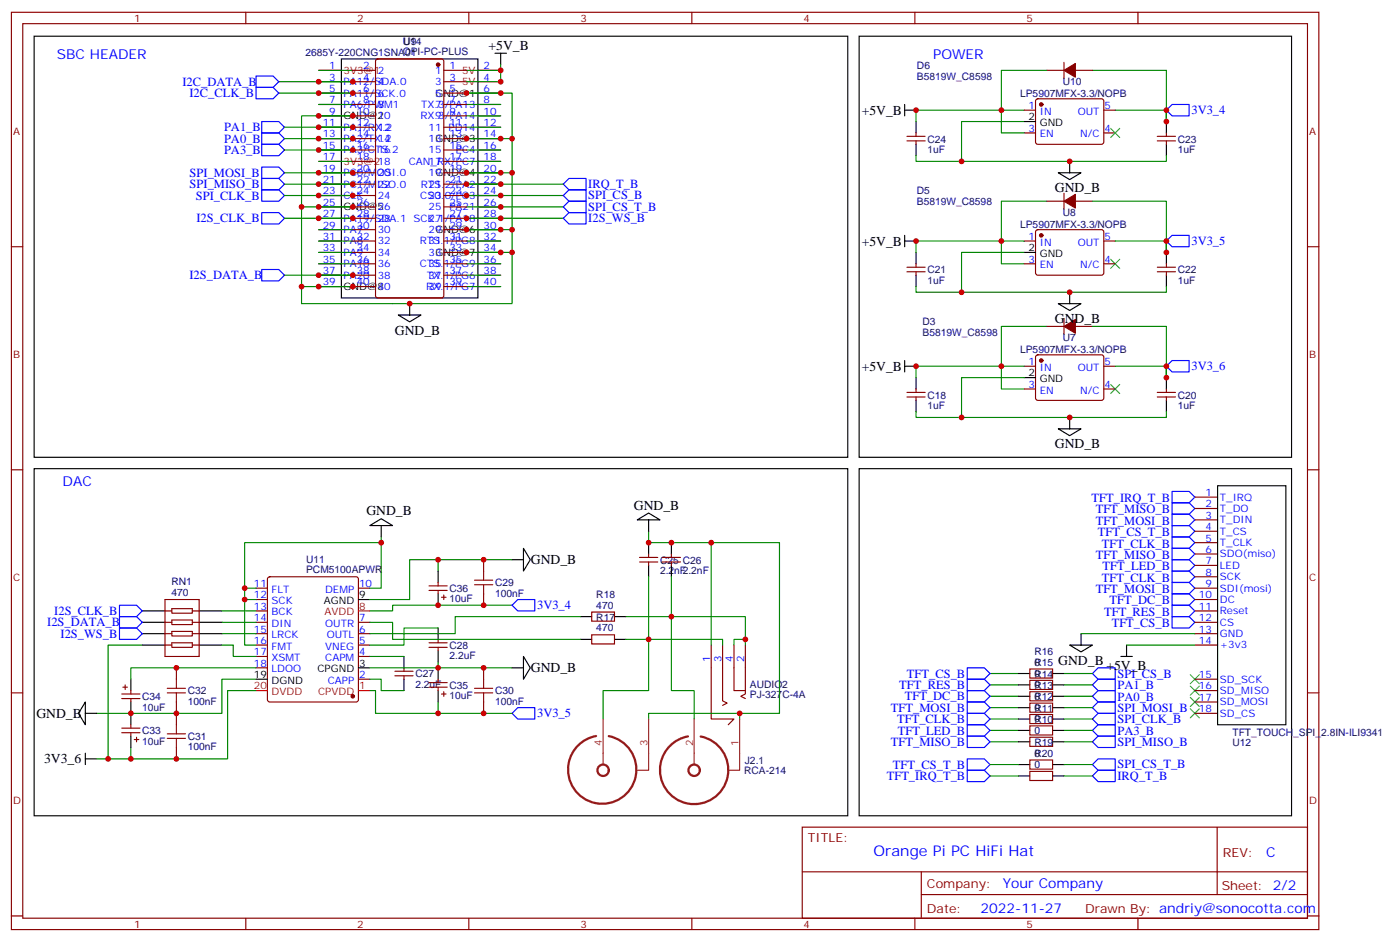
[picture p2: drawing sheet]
<svg xmlns="http://www.w3.org/2000/svg" width="434mm" height="292mm" viewBox="0 0 434 292" stroke-linecap="round" stroke-linejoin="round" font-family="sans-serif">
<g fill="none" stroke="#870000" stroke-width=".35">
<path d="M3.5 3.8h405.4v284.3h-405.4zM7.1 7.3h398.2v277.3h-398.2zM76.2 3.8v3.5M116.7 18.5l.4-.2h19.8l.6 .4 .1 73-.5 .6-20 .1-.6-.5-.1-72.9zM145.3 3.8v3.5M214.5 3.8v3.5M283.6 3.8v3.5M329.8 19.3v5M352.8 3.8v3.5M98.8 25.3h7M98.8 28.9h7M98.8 32.4h7"/>
<path d="M98.8 35.9h7M98.8 39.4h7M109.4 21.8h7M109.4 25.3h7M109.4 28.9h7M109.4 32.4h7M109.4 35.9h7M109.4 39.4h7M137.6 21.8h7M137.6 25.3h7M137.6 28.9h7M137.6 32.4h7"/>
<path d="M137.6 35.9h7M137.6 39.4h7M148.2 28.9h7M148.2 32.4h7M148.2 35.9h7M148.2 39.4h7M317.5 34.1h3.5M321.3 30.8l.4-.2 20.1 .1 .4 .6-.1 13-.6 .4h-20l-.5-.7v-12.7zM324.6 21.8h5.2M333.4 21.8h5.3M342.2 34.1h3.5M98.8 43h7"/>
<path d="M98.8 46.5h7M98.8 53.6h7M98.8 57.1h7M109.4 43h7M109.4 46.5h7M109.4 50h7M109.4 53.6h7M109.4 57.1h7M137.6 43h7M137.6 46.5h7M137.6 50h7M137.6 53.6h7"/>
<path d="M137.6 57.1h7M148.2 43h7M148.2 46.5h7M148.2 50h7M148.2 53.6h7M148.2 57.1h7M281.2 43.7h5.6M281.2 42.3h5.6M284 41.2v1.1M284 43.7v1M317.5 41.2h3.5M329.8 59.9v4.9"/>
<path d="M342.2 41.2h3.5M358.8 43.7h5.6M358.8 42.3h5.6M361.6 41.2v1.1M361.6 43.7v1M3.5 76.5h3.6M98.8 74.7h7M98.8 60.6h7M98.8 64.1h7M98.8 67.7h7M98.8 71.2h7M98.8 78.2h7"/>
<path d="M109.4 74.7h7M109.4 60.6h7M109.4 64.1h7M109.4 67.7h7M109.4 71.2h7M109.4 78.2h7M137.6 74.7h7M137.6 60.6h7M137.6 64.1h7M137.6 67.7h7M137.6 71.2h7M137.6 78.2h7"/>
<path d="M148.2 74.7h7M148.2 60.6h7M148.2 64.1h7M148.2 67.7h7M148.2 71.2h7M148.2 78.2h7M317.5 74.7h3.5M321.3 71.4l.4-.2h20.1l.4 .7-.1 13-.6 .4-20-.1-.5-.6v-12.7zM324.6 62.4h5.2M333.4 62.4h5.3M342.2 74.7h3.5M405.3 76.5h3.6"/>
<path d="M98.8 81.8h7M98.8 85.3h7M98.8 88.8h7M109.4 81.8h7M109.4 85.3h7M109.4 88.8h7M137.6 81.8h7M137.6 85.3h7M137.6 88.8h7M148.2 81.8h7M148.2 85.3h7M148.2 88.8h7"/>
<path d="M281.2 84.2h5.6M281.2 82.8h5.6M284 81.8v1M284 84.2v1.1M317.5 81.8h3.5M329.8 98.7v4.9M342.2 81.8h3.5M358.8 84.2h5.6M358.8 82.8h5.6M361.6 81.8v1M361.6 84.2v1.1M317.5 113.5h3.5"/>
<path d="M321.3 110.2l.4-.2 20.1 .1 .4 .6-.1 13-.6 .4-20-.1-.5-.6v-12.7zM324.6 101.2h5.2M333.4 101.2h5.3M342.2 113.5h3.5M281.2 123h5.6M281.2 121.6h5.6M284 120.6v1M284 123v1.1M317.5 120.6h3.5M342.2 120.6h3.5M358.8 123h5.6M358.8 121.6h5.6"/>
<path d="M361.6 120.6v1M361.6 123v1.1M3.5 145.6h3.6M370.4 154.1h7.1M370.4 157.6h7.1M405.3 145.6h3.6M83.1 179l.5-.2h26.8l.5 .2 .2 .5v37.4l-.2 .5-.5 .2h-26.8l-.5-.2-.2-.5v-37.4zM149.9 173.5v3.5M198.3 174.2h5.6M198.3 172.8h5.6M201.1 171.7v1.1M201.1 174.2v1.1"/>
<path d="M205.3 174.2h5.7M205.3 172.8h5.7M208.1 171.7v1.1M208.1 174.2v1.1M370.4 161.1h7.1M370.4 164.7h7.1M370.4 168.2h7.1M370.4 171.7h7.1M370.4 175.3h7.1M370.4 178.8h7.1M51.2 185.8h10.5v17.7h-10.5zM51.2 200h2.1"/>
<path d="M51.2 196.4h2.1M51.2 192.9h2.1M51.2 189.4h2.1M53.3 188.7h6.3v1.4h-6.3zM53.3 192.2h6.3v1.4h-6.3zM53.3 195.7h6.3v1.4h-6.3zM53.3 199.2h6.3v1.5h-6.3zM59.6 200h2.1M59.6 196.4h2.1M59.6 192.9h2.1M59.6 189.4h2.1M79.4 200h3.5"/>
<path d="M79.4 196.4h3.5M79.4 192.9h3.5M79.4 182.3h3.5M79.4 185.8h3.5M79.4 189.4h3.5M111.1 200h3.6M111.1 196.4h3.6M111.1 192.9h3.6M111.1 182.3h3.6M133 199.2h5.6M133 183h5.6M133 181.6h5.6"/>
<path d="M135.8 180.6v1M135.8 183v1.1M135.8 198.2v1M136.9 185.1h1.4M137.6 184.4v1.4M149.9 184.1v3.5M183.4 196.8h7.1v2.8h-7.1zM183.4 189.7h7.1v2.8h-7.1zM220.5 200v22.9h7l-1.7 1.7M224 200v17.2l1.4 .7-1.4 .8M227.5 200v14.1h3.6M231.1 200v15.1l-1.4 .7 1.4 .7"/>
<path d="M370.4 200h7.1M370.4 196.4h7.1M370.4 192.9h7.1M370.4 182.3h7.1M370.4 185.8h7.1M370.4 189.4h7.1M3.5 214.8h3.6M37.7 215.1h5.7M37.7 216.5h5.7M38.1 213h1.4M38.8 212.3v1.4M40.6 214.1v1"/>
<path d="M40.6 216.5v1.1M54.7 207v3.5M54.7 217.6v7M79.4 203.5h3.5M79.4 207h3.5M111.1 210.5h3.6M111.1 203.5h3.6M122.4 209.5h5.7M122.4 208.1h5.7M125.2 207v1.1M125.2 209.5v1M133 200.7h5.6"/>
<path d="M133 213h5.6M133 211.6h5.6M135.8 200.7v1M135.8 210.5v1.1M135.8 213v1.1M136.9 215.1h1.4M137.6 214.4v1.4M149.9 207v3.5M149.9 217.6v3.5M319.3 217.9h7v2.9h-7zM319.3 214.4h7v2.8h-7zM319.3 210.9h7v2.8h-7z"/>
<path d="M319.3 207.4h7v2.8h-7zM370.4 210.5h7.1M370.4 214.1h7.1M370.4 217.6h7.1M405.3 214.8h3.6M37.7 227.1h5.7M37.7 225.7h5.7M40.6 224.6v1.1M40.6 227.1v1.1M41.6 229.2h1.4M42.3 228.5v1.4M54.7 231.7v3.5"/>
<path d="M319.3 228.5h7v2.9h-7zM319.3 225h7v2.8h-7zM319.3 221.5h7v2.8h-7zM319.3 235.6h7v2.8h-7zM319.3 239.1h7v2.8h-7zM370.4 221.1h7.1M248.7 256.4h156.6v28.2h-156.6zM377.3 256.4v20.9M248.7 270.2h156.5M285.6 277.3h119.6M285.6 270.2v14.2M3.5 283.9h3.6"/>
<path d="M76.2 284.6v3.5M145.3 284.6v3.5M214.5 284.6v3.5M283.6 284.6v3.5M352.8 284.6v3.5M405.3 283.9h3.6"/>
</g>
<g fill="none" stroke="#008700" stroke-width=".35">
<path d="M86.4 28.9h23M86.4 25.3h23M88.2 39.4h21.2M98.8 35.9h10.6h-15.9v28.2h15.9h-10.6M98.8 21.8h10.6M98.8 32.4h10.6M144.6 39.4h10.6M144.6 21.8h10.6M144.6 32.4h10.6M144.6 35.9h10.6M155.2 28.9h-10.6h14.1v14.1M155.2 20v5.3h-10.6"/>
<path d="M317.5 37.7h-19.4v12.3M317.5 34.1h-33.5v3.6M324.6 21.8h-14.2v19.4h7.1M338.7 21.8h22.9v15.9M345.7 34.1h15.9v3.6M361.6 34.1v3.6M88.2 57.1h21.2M88.2 43h21.2M88.2 53.6h21.2M88.2 46.5h21.2M98.8 50h10.6M144.6 57.1h30"/>
<path d="M144.6 43h14.1M144.6 46.5h10.6M144.6 50h10.6M158.7 43v10.6h-14.1h10.6M158.7 53.6v17.6h-14.1h10.6M284 48.3v1.7h77.6v-1.7M88.2 67.7h21.2M88.2 60.6h21.2M93.5 64.1v30h65.2v-15.9M98.8 74.7h10.6M98.8 71.2h10.6M98.8 78.2h10.6"/>
<path d="M144.6 64.1h30M144.6 74.7h10.6M144.6 67.7h30M144.6 60.6h30M158.7 71.2v7h-14.1h10.6M317.5 78.2h-19.4v12.4M317.5 74.7h-33.5v3.5M324.6 62.4h-14.2v19.4h7.1M338.7 62.4h22.9v15.8M345.7 74.7h15.9v3.5M361.6 74.7v3.5M88.2 85.3h21.2"/>
<path d="M93.5 88.8h15.9M98.8 81.8h10.6M144.6 88.8h10.6M144.6 85.3h10.6M144.6 81.8h10.6M284 88.8v1.8h77.6v-1.8M317.5 117.1h-19.4v12.3M317.5 113.5h-33.5v3.6M324.6 101.2h-14.2v19.4h7.1M338.7 101.2h22.9v15.9M345.7 113.5h15.9v3.6M361.6 113.5v3.6"/>
<path d="M284 127.6v1.8h77.6v-1.8M118.2 168.2h-42.4v14.1h3.6M118.2 166.4v15.9h-3.5M135.8 173.5v3.5M158.7 173.5h-31.7v12.3h-12.3M201.1 164.7v3.5h19.4v31.8M201.1 178.8v19.4h-7.1M208.1 178.8v12.3h-14.1M220.5 168.2h21.2v52.9h-12.4M44.1 200h-10.6v35.2M68.8 200h3.5v3.5h7.1M68.8 189.4h10.6"/>
<path d="M68.8 192.9h10.6M68.8 196.4h10.6M75.8 182.3v17.7h3.6M75.8 185.8h3.6M114.7 192.9h7v5.3h58.2M135.8 194.7h-10.6v5.3h-10.5M158.7 187.6h-37v1.8h-7M179.9 191.1h-38.8v5.3h-26.4M224 200v-1.8h-22.9v15.9h-14.1v8.8M231.1 200v-8.9h-23v23h7.1v8.8M231.1 198.2h-3.6v1.8M335.1 196.4h35.3"/>
<path d="M349.2 200h21.2M79.4 214.1h-8.8v21.1h-40.6M79.4 210.5h-10.6v10.6h-38.8M79.4 207h-38.8v3.5M114.7 210.5h3.5v3.6h7M114.7 214.1h1.7v7h42.3M114.7 207h44M114.7 203.5h10.5M135.8 205.2v1.8M135.8 217.6v3.5M306.9 208.8h8.8M306.9 212.3h8.8"/>
<path d="M306.9 215.8h8.8M306.9 219.4h8.8M329.8 208.8h8.9M329.8 212.3h8.9M329.8 215.8h8.9M329.8 219.4h8.9M40.6 231.7v3.5M201.1 222.9v-1.8h28.2v1.8M306.9 222.9h8.8M306.9 226.4h8.8M306.9 229.9h8.8M306.9 237h8.8"/>
<path d="M329.8 222.9h8.9M329.8 226.4h8.9M329.8 229.9h8.9M329.8 237h8.9M306.9 240.5h8.8M329.8 240.5h8.9"/>
</g>
<g fill="none" stroke="#000" stroke-width=".35">
<path d="M10.6 11.2h252.2v130.5h-252.2zM105.8 18.3h42.4v74.1h-42.4zM153.5 16.5h3.5M155.2 16.5v3.5M266.3 11.2h134.1v130.5h-134.1zM280.5 32.4v3.5M280.5 34.1h3.5M284 37.7v3.5M317.5 37.7h3.5M361.6 37.7v3.5M284 44.7v3.6M328.1 53.6h7l-3.5 2.1z"/>
<path d="M331.6 50v3.6M361.6 44.7v3.6M280.5 73v3.5M280.5 74.7h3.5M284 78.2v3.6M317.5 78.2h3.5M361.6 78.2v3.6M123.5 97.6h7l-3.5 2.2zM127 94.1v3.5M284 85.3v3.5M328.1 94.1h7l-3.5 2.1zM331.6 90.6v3.5"/>
<path d="M361.6 85.3v3.5M280.5 113.5h3.5M280.5 111.8v3.5M284 117.1v3.5M317.5 117.1h3.5M361.6 117.1v3.5M284 124.1v3.5M328.1 132.9h7l-3.5 2.1zM331.6 129.4v3.5M361.6 124.1v3.5M10.6 145.3h252.2v107.6h-252.2zM266.3 145.3h134.1v107.6h-134.1z"/>
<path d="M377.5 150.6h21.1v74h-21.1zM114.7 162.9l3.5-2.1 3.5 2.1zM118.2 162.9v3.5M135.8 177v3.6M158.7 173.5h3.6M162.3 170l2.1 3.5-2.1 3.5zM197.6 161.1l3.5-2.1 3.5 2.1zM201.1 161.1v3.6M201.1 168.2v3.5M201.1 175.3v3.5M208.1 168.2v3.5M208.1 175.3v3.5"/>
<path d="M44.1 189.4h7.1M44.1 192.9h7.1M44.1 196.4h7.1M44.1 200h7.1M61.7 189.4h7.1M61.7 192.9h7.1M61.7 196.4h7.1M61.7 200h7.1M111.1 185.8h3.6M135.8 184.1v3.5M135.8 194.7v3.5M179.9 198.2h3.5"/>
<path d="M179.9 191.1h3.5M190.5 198.2h3.5M190.5 191.1h3.5M331.6 200h7.1l-3.6 2.1zM335.1 196.4v3.6M349.2 200v3.5M26.5 217.6v7l-2.2-3.5zM40.6 210.5v3.6M40.6 217.6v7M79.4 210.5h3.5M111.1 207h3.6M125.2 203.5v3.5"/>
<path d="M125.2 210.5v3.6M135.8 201.7v3.5M135.8 207v3.5M135.8 214.1v3.5M158.7 207h3.6M162.3 203.5l2.1 3.5-2.1 3.5zM315.7 219.4h3.6M315.7 215.8h3.6M315.7 212.3h3.6M315.7 208.8h3.6M326.3 219.4h3.5M326.3 215.8h3.5"/>
<path d="M326.3 212.3h3.5M326.3 208.8h3.5M347.5 203.5h3.5M26.5 235.2h3.5M26.5 233.5v3.5M26.5 221.1h3.5M40.6 228.2v3.5M315.7 229.9h3.6M315.7 226.4h3.6M315.7 222.9h3.6M315.7 237h3.6M326.3 229.9h3.5"/>
<path d="M326.3 226.4h3.5M326.3 222.9h3.5M326.3 237h3.5M315.7 240.5h3.6M326.3 240.5h3.5"/>
</g>
<g fill="none" stroke="#3c3" stroke-width=".35">
<path d="M344.3 39.8l2.8 2.8M347.1 39.8l-2.8 2.8M344.3 80.4l2.8 2.8M347.1 80.4l-2.8 2.8M344.3 119.2l2.8 2.8M347.1 119.2l-2.8 2.8M369 209.1l2.8 2.8M369 212.7l2.8 2.8M369 216.2l2.8 2.8M369 219.7l2.8 2.8M371.8 209.1l-2.8 2.8M371.8 212.7l-2.8 2.8"/>
<path d="M371.8 216.2l-2.8 2.8M371.8 219.7l-2.8 2.8"/>
</g>
<g fill="#870000" stroke="#870000" stroke-width=".35">
<path d="M329.8 101.2l3.6-2.1v4.2z"/>
<path d="M329.8 62.4l3.6-2.1v4.2z"/>
<path d="M329.8 21.8l3.6-2.1v4.2z"/>
<circle cx="322.8" cy="111.8" r=".53"/>
<circle cx="322.8" cy="73" r=".53"/>
<circle cx="322.8" cy="32.4" r=".53"/>
<circle cx="109.4" cy="215.8" r=".53"/>
<circle cx="135.8" cy="20" r=".53"/>
</g>
<g fill="none" stroke="#00f" stroke-width=".35">
<path d="M79.4 27.1h5.3l1.7 1.8-1.7 1.7h-5.3zM79.4 23.6h5.3l1.7 1.7-1.7 1.8h-5.3zM81.1 37.7h5.3l1.8 1.7-1.8 1.8h-5.3zM361.6 34.1l1.8-1.7h5.3v3.5h-5.3zM81.1 51.8h5.3l1.8 1.8-1.8 1.7h-5.3zM81.1 55.3h5.3l1.8 1.8-1.8 1.7h-5.3zM81.1 58.8h5.3l1.8 1.8-1.8 1.8h-5.3zM81.1 41.2h5.3l1.8 1.8-1.8 1.7h-5.3zM81.1 44.7h5.3l1.8 1.8-1.8 1.8h-5.3zM174.6 57.1l1.8-1.8h5.3v3.5h-5.3zM81.1 65.9h5.3l1.8 1.8-1.8 1.7h-5.3zM174.6 60.6l1.8-1.8h5.3v3.6h-5.3z"/>
<path d="M174.6 67.7l1.8-1.8h5.3v3.5h-5.3zM174.6 64.1l1.8-1.7h5.3v3.5h-5.3zM361.6 74.7l1.8-1.7h5.3v3.5h-5.3zM81.1 83.5h5.3l1.8 1.8-1.8 1.8h-5.3zM361.6 113.5l1.8-1.7h5.3v3.5h-5.3zM363.4 159.4h5.3l1.7 1.7-1.7 1.8h-5.3zM363.4 155.9h5.3l1.7 1.7-1.7 1.8h-5.3zM363.4 152.3h5.3l1.7 1.8-1.7 1.8h-5.3zM363.4 177h5.3l1.7 1.8-1.7 1.8h-5.3zM363.4 170h5.3l1.7 1.7-1.7 1.8h-5.3zM363.4 173.5h5.3l1.7 1.8-1.7 1.7h-5.3zM363.4 166.4h5.3l1.7 1.8-1.7 1.8h-5.3z"/>
<path d="M363.4 162.9h5.3l1.7 1.8-1.7 1.7h-5.3zM37 187.6h5.3l1.8 1.8-1.8 1.7h-5.3zM37 194.7h5.3l1.8 1.7-1.8 1.8h-5.3zM37 191.1h5.3l1.8 1.8-1.8 1.8h-5.3zM158.7 187.6l1.8-1.8h5.3v3.6h-5.3zM363.4 191.1h5.3l1.7 1.8-1.7 1.8h-5.3zM363.4 187.6h5.3l1.7 1.8-1.7 1.7h-5.3zM363.4 180.6h5.3l1.7 1.7-1.7 1.8h-5.3zM363.4 184.1h5.3l1.7 1.7-1.7 1.8h-5.3zM299.9 217.6h5.3l1.7 1.8-1.7 1.7h-5.3zM299.9 214.1h5.3l1.7 1.7-1.7 1.8h-5.3zM299.9 210.5h5.3l1.7 1.8-1.7 1.8h-5.3z"/>
<path d="M299.9 207h5.3l1.7 1.8-1.7 1.7h-5.3zM338.7 215.8l1.7-1.7h5.3v3.5h-5.3zM338.7 212.3l1.7-1.8h5.3v3.6h-5.3zM338.7 219.4l1.7-1.8h5.3v3.5h-5.3zM338.7 208.8l1.7-1.8h5.3v3.5h-5.3zM158.7 221.1l1.8-1.7h5.3v3.5h-5.3zM299.9 228.2h5.3l1.7 1.7-1.7 1.8h-5.3zM299.9 224.6h5.3l1.7 1.8-1.7 1.8h-5.3zM299.9 221.1h5.3l1.7 1.8-1.7 1.7h-5.3zM299.9 235.2h5.3l1.7 1.8-1.7 1.8h-5.3zM299.9 238.8h5.3l1.7 1.7-1.7 1.8h-5.3zM338.7 226.4l1.7-1.8h5.3v3.6h-5.3z"/>
<path d="M338.7 229.9l1.7-1.7h5.3v3.5h-5.3zM338.7 222.9l1.7-1.8h5.3v3.5h-5.3zM338.7 237l1.7-1.8h5.3v3.6h-5.3zM338.7 240.5l1.7-1.7h5.3v3.5h-5.3z"/>
</g>
<path d="M98.8 21.8h7M148.2 21.8h7M148.2 25.3h7M98.8 50h7M111.1 189.4h3.6M79.4 214.1h3.5M111.1 214.1h3.6" fill="none" stroke="#f00" stroke-width=".35"/>
<g fill="none" stroke="#a10000" stroke-width=".35">
<path d="M147.1 179.8h5.7M149.9 177v2.8M147.1 181.3h5.7M149.9 181.3v2.8M51.9 214.8h5.6M51.9 213.4h5.6M54.7 210.5v2.9M54.7 214.8v2.8M147.1 214.8h5.7M147.1 213.4h5.7M149.9 210.5v2.9M149.9 214.8v2.8"/>
<path d="M51.9 228.9h5.6M51.9 227.5h5.6M54.7 224.6v2.9M54.7 228.9v2.8"/>
</g>
<path d="M187 222.9v14.1M201.1 222.9v15.9h-3.5M215.2 222.9v14.1M229.3 222.9v15.9h-3.5" fill="none" stroke="#8c2424" stroke-width=".35"/>
<g fill="none" stroke="#8c2424" stroke-width=".71">
<path d="M184.8 228.2a10.6 10.6 0 0 0-7 16.2 10.6 10.6 0 0 0 17.7 .1 10.6 10.6 0 0 0-6.8-16.3M213.3 228.3a10.6 10.6 0 0 0-7 16.2 10.6 10.6 0 0 0 17.7 .1 10.6 10.6 0 0 0-6.8-16.3"/>
<circle cx="187" cy="238.8" r="1.76"/>
<circle cx="215.2" cy="238.8" r="1.76"/>
</g>
<g fill="#c00">
<circle cx="361.6" cy="117.1" r=".88"/>
<circle cx="361.6" cy="78.2" r=".88"/>
<circle cx="361.6" cy="37.7" r=".88"/>
<circle cx="298.1" cy="129.4" r=".88"/>
<circle cx="331.6" cy="129.4" r=".88"/>
<circle cx="298.1" cy="90.6" r=".88"/>
<circle cx="331.6" cy="90.6" r=".88"/>
<circle cx="298.1" cy="50" r=".88"/>
<circle cx="331.6" cy="50" r=".88"/>
<circle cx="284" cy="113.5" r=".88"/>
<circle cx="310.4" cy="113.5" r=".88"/>
<circle cx="361.6" cy="113.5" r=".88"/>
<circle cx="284" cy="74.7" r=".88"/>
<circle cx="310.4" cy="74.7" r=".88"/>
<circle cx="361.6" cy="74.7" r=".88"/>
<circle cx="361.6" cy="34.1" r=".88"/>
<circle cx="310.4" cy="34.1" r=".88"/>
<circle cx="284" cy="34.1" r=".88"/>
<circle cx="220.5" cy="168.2" r=".88"/>
<circle cx="231.1" cy="198.2" r=".88"/>
<circle cx="208.1" cy="168.2" r=".88"/>
<circle cx="201.1" cy="168.2" r=".88"/>
<circle cx="33.5" cy="235.2" r=".88"/>
<circle cx="149.9" cy="173.5" r=".88"/>
<circle cx="149.9" cy="187.6" r=".88"/>
<circle cx="149.9" cy="207" r=".88"/>
<circle cx="149.9" cy="221.1" r=".88"/>
<circle cx="135.8" cy="173.5" r=".88"/>
<circle cx="135.8" cy="221.1" r=".88"/>
<circle cx="135.8" cy="187.6" r=".88"/>
<circle cx="40.6" cy="235.2" r=".88"/>
<circle cx="54.7" cy="235.2" r=".88"/>
<circle cx="54.7" cy="207" r=".88"/>
<circle cx="54.7" cy="221.1" r=".88"/>
<circle cx="229.3" cy="221.1" r=".88"/>
<circle cx="75.8" cy="182.3" r=".88"/>
<circle cx="75.8" cy="185.8" r=".88"/>
<circle cx="118.2" cy="168.2" r=".88"/>
<circle cx="135.8" cy="207" r=".88"/>
<circle cx="40.6" cy="221.1" r=".88"/>
<circle cx="201.1" cy="198.2" r=".88"/>
<circle cx="208.1" cy="191.1" r=".88"/>
<circle cx="158.8" cy="43" r=".88"/>
<circle cx="158.8" cy="53.6" r=".88"/>
<circle cx="158.8" cy="71.2" r=".88"/>
<circle cx="93.5" cy="64.1" r=".88"/>
<circle cx="93.5" cy="88.8" r=".88"/>
<circle cx="158.8" cy="78.2" r=".88"/>
<circle cx="98.8" cy="25.3" r=".88"/>
<circle cx="98.8" cy="28.9" r=".88"/>
<circle cx="98.8" cy="35.9" r=".88"/>
<circle cx="98.8" cy="39.4" r=".88"/>
<circle cx="98.8" cy="43" r=".88"/>
<circle cx="98.8" cy="46.5" r=".88"/>
<circle cx="98.8" cy="53.6" r=".88"/>
<circle cx="98.8" cy="57.1" r=".88"/>
<circle cx="98.8" cy="60.6" r=".88"/>
<circle cx="98.8" cy="64.1" r=".88"/>
<circle cx="98.8" cy="67.7" r=".88"/>
<circle cx="98.8" cy="85.3" r=".88"/>
<circle cx="98.8" cy="88.8" r=".88"/>
<circle cx="155.2" cy="28.9" r=".88"/>
<circle cx="155.2" cy="43" r=".88"/>
<circle cx="155.2" cy="53.6" r=".88"/>
<circle cx="155.2" cy="57.1" r=".88"/>
<circle cx="155.2" cy="60.6" r=".88"/>
<circle cx="155.2" cy="67.7" r=".88"/>
<circle cx="155.2" cy="71.2" r=".88"/>
<circle cx="155.2" cy="78.2" r=".88"/>
<circle cx="127" cy="94.1" r=".88"/>
<circle cx="155.2" cy="21.8" r=".88"/>
<circle cx="109.4" cy="25.3" r=".88"/>
<circle cx="144.6" cy="28.9" r=".88"/>
<circle cx="109.4" cy="28.9" r=".88"/>
<circle cx="109.4" cy="35.9" r=".88"/>
<circle cx="109.4" cy="39.4" r=".88"/>
<circle cx="144.6" cy="43" r=".88"/>
<circle cx="109.4" cy="43" r=".88"/>
<circle cx="109.4" cy="46.5" r=".88"/>
<circle cx="144.6" cy="53.6" r=".88"/>
<circle cx="109.4" cy="53.6" r=".88"/>
<circle cx="144.6" cy="57.1" r=".88"/>
<circle cx="109.4" cy="57.1" r=".88"/>
<circle cx="144.6" cy="60.6" r=".88"/>
<circle cx="109.4" cy="60.6" r=".88"/>
<circle cx="109.4" cy="64.1" r=".88"/>
<circle cx="144.6" cy="67.7" r=".88"/>
<circle cx="109.4" cy="67.7" r=".88"/>
<circle cx="144.6" cy="71.2" r=".88"/>
<circle cx="144.6" cy="78.2" r=".88"/>
<circle cx="109.4" cy="85.3" r=".88"/>
<circle cx="109.4" cy="88.8" r=".88"/>
<circle cx="155.2" cy="25.3" r=".88"/>
<circle cx="155.2" cy="64.1" r=".88"/>
</g>
<text font-size="4.6" fill="#00f" x="270.8" y="265.4">Orange Pi PC HiFi Hat</text>
<g font-size="4.2">
<text x="151.4" y="15.4">+5V_B</text>
<text x="267.2" y="35.5">+5V_B</text>
<text x="327" y="59.6">GND_B</text>
<text x="267.2" y="76.1">+5V_B</text>
<text x="327" y="100.2">GND_B</text>
<text x="122.4" y="103.9">GND_B</text>
<text x="267.2" y="115">+5V_B</text>
<text x="327" y="139">GND_B</text>
<text x="113.6" y="159.7">GND_B</text>
<text x="196.5" y="158">GND_B</text>
<text x="164.6" y="174.9">GND_B</text>
<text x="164.6" y="208.4">GND_B</text>
<text x="328.1" y="206.1">GND_B</text>
<text x="343" y="207.5">+5V_B</text>
<text x="11.3" y="222.5">GND_B</text>
<text x="13.6" y="236.6">3V3_6</text>
</g>
<g font-size="4.2" fill="#00f">
<text x="17.6" y="18.3">SBC HEADER</text>
<text x="289.3" y="18.3">POWER</text>
<text x="19.4" y="150.6">DAC</text>
<text x="392.5" y="265.7">C</text>
<text x="310.9" y="275.2">Your Company</text>
<text x="304" y="283">2022-11-27</text>
</g>
<g font-size="3.9" fill="#00f">
<text x="56.6" y="26.6">I2C_DATA_B</text>
<text x="58.7" y="30.1">I2C_CLK_B</text>
<text x="369.4" y="35.3">3V3_4</text>
<text x="69.5" y="40.7">PA1_B</text>
<text x="69.5" y="44.2">PA0_B</text>
<text x="69.5" y="47.8">PA3_B</text>
<text x="58.8" y="54.8">SPI_MOSI_B</text>
<text x="58.8" y="58.3">SPI_MISO_B</text>
<text x="182.4" y="58.3">IRQ_T_B</text>
<text x="60.7" y="61.9">SPI_CLK_B</text>
<text x="182.4" y="61.8">SPI_CS_B</text>
<text x="182.4" y="65.3">SPI_CS_T_B</text>
<text x="60.9" y="68.9">I2S_CLK_B</text>
<text x="182.4" y="68.9">I2S_WS_B</text>
<text x="369.4" y="75.9">3V3_5</text>
<text x="58.7" y="86.6">I2S_DATA_B</text>
<text x="369.4" y="114.7">3V3_6</text>
<text x="338.4" y="155.6">TFT_IRQ_T_B</text>
<text x="339.7" y="159.1">TFT_MISO_B</text>
<text x="339.7" y="162.7">TFT_MOSI_B</text>
<text x="340.3" y="166.2">TFT_CS_T_B</text>
<text x="339.7" y="173.3">TFT_MISO_B</text>
<text x="341.6" y="169.7">TFT_CLK_B</text>
<text x="341.8" y="176.8">TFT_LED_B</text>
<text x="339.7" y="183.8">TFT_MOSI_B</text>
<text x="341.6" y="180.3">TFT_CLK_B</text>
<text x="16.8" y="190.7">I2S_CLK_B</text>
<text x="166.5" y="188.8">3V3_4</text>
<text x="342.3" y="190.9">TFT_RES_B</text>
<text x="344" y="187.4">TFT_DC_B</text>
<text x="14.6" y="194.2">I2S_DATA_B</text>
<text x="18.8" y="197.7">I2S_WS_B</text>
<text x="344.6" y="194.4">TFT_CS_B</text>
<text x="278.8" y="213.6">TFT_RES_B</text>
<text x="281.1" y="210.1">TFT_CS_B</text>
<text x="346.4" y="213.6">PA1_B</text>
<text x="346.4" y="210.1">SPI_CS_B</text>
<text x="276.2" y="220.7">TFT_MOSI_B</text>
<text x="280.5" y="217.1">TFT_DC_B</text>
<text x="346.4" y="217.1">PA0_B</text>
<text x="346.4" y="220.5">SPI_MOSI_B</text>
<text x="166.5" y="222.3">3V3_5</text>
<text x="278.1" y="224.2">TFT_CLK_B</text>
<text x="278.3" y="227.7">TFT_LED_B</text>
<text x="346.4" y="227.7">PA3_B</text>
<text x="346.4" y="224.1">SPI_CLK_B</text>
<text x="276.2" y="231.2">TFT_MISO_B</text>
<text x="346.4" y="231.1">SPI_MISO_B</text>
<text x="276.8" y="238.3">TFT_CS_T_B</text>
<text x="346.4" y="238.2">SPI_CS_T_B</text>
<text x="274.9" y="241.8">TFT_IRQ_T_B</text>
<text x="346.4" y="241.7">IRQ_T_B</text>
</g>
<g font-size="3.9" fill="#800">
<text x="250.5" y="261">TITLE:</text>
<text x="379.1" y="265.7">REV:</text>
<text x="287.4" y="275.2">Company:</text>
<text x="378.7" y="275.8">Sheet: 2/2</text>
<text x="287.4" y="282.9">Date:</text>
<text x="336.4" y="282.9">Drawn By: andriy@sonocotta.com</text>
</g>
<g font-size="3.2" fill="#800">
<text x="41.6" y="6.8">1</text>
<text x="110.8" y="6.8">2</text>
<text x="179.9" y="6.8">3</text>
<text x="249.1" y="6.8">4</text>
<text x="318.2" y="6.8">5</text>
<text x="4.1" y="41.9">A</text>
<text x="405.9" y="41.9">A</text>
<text x="4.1" y="111.1">B</text>
<text x="405.9" y="111.1">B</text>
<text x="4.1" y="180.2">C</text>
<text x="405.9" y="180.2">C</text>
<text x="4.1" y="249.3">D</text>
<text x="405.9" y="249.3">D</text>
<text x="41.6" y="287.6">1</text>
<text x="110.8" y="287.6">2</text>
<text x="179.9" y="287.6">3</text>
<text x="249.1" y="287.6">4</text>
<text x="318.2" y="287.6">5</text>
</g>
<g font-size="3.2" fill="#000080">
<text x="94.7" y="17.2">2685Y-220CNG1SNA01</text>
<text x="124.9" y="17.1">OPI-PC-PLUS</text>
<text x="124.9" y="13.9">U14</text>
<text x="125" y="14">U9</text>
<text x="284.3" y="21.5">D6</text>
<text x="284.3" y="24.8">B5819W_C8598</text>
<text x="316.3" y="30">LP5907MFX-3.3/NOPB</text>
<text x="329.5" y="26.3">U10</text>
<text x="287.5" y="47.4">1uF</text>
<text x="287.5" y="44.2">C24</text>
<text x="365.1" y="47.4">1uF</text>
<text x="365.1" y="44.2">C23</text>
<text x="284.3" y="63.5">B5819W_C8598</text>
<text x="284.3" y="60.2">D5</text>
<text x="316.3" y="70.5">LP5907MFX-3.3/NOPB</text>
<text x="329.5" y="66.9">U8</text>
<text x="287.5" y="87.9">1uF</text>
<text x="287.5" y="84.8">C21</text>
<text x="365.1" y="87.9">1uF</text>
<text x="365.1" y="84.8">C22</text>
<text x="286" y="100.8">D3</text>
<text x="286" y="104.1">B5819W_C8598</text>
<text x="329.5" y="105.7">U7</text>
<text x="316.3" y="109.3">LP5907MFX-3.3/NOPB</text>
<text x="287.5" y="123.6">C18</text>
<text x="365.1" y="123.6">C20</text>
<text x="287.5" y="126.8">1uF</text>
<text x="365.1" y="126.8">1uF</text>
<text x="94.9" y="177.7">PCM5100APWR</text>
<text x="94.9" y="174.5">U11</text>
<text x="204.6" y="177.9">2.2nF2.2nF</text>
<text x="204.6" y="174.7">C25 C26</text>
<text x="53.2" y="184.8">470</text>
<text x="53.2" y="181.5">RN1</text>
<text x="139.3" y="183.5">C36</text>
<text x="153.5" y="184.9">100nF</text>
<text x="153.5" y="181.7">C29</text>
<text x="184.9" y="185.4">R18</text>
<text x="139.3" y="186.8">10uF</text>
<text x="184.9" y="188.7">470</text>
<text x="184.9" y="195.7">470</text>
<text x="184.9" y="192.5">R17</text>
<text x="139.3" y="201.1">C28</text>
<text x="320.7" y="203">R16</text>
<text x="128.8" y="210">C27</text>
<text x="139.3" y="204.4">2.2uF</text>
<text x="320.7" y="209.8">0</text>
<text x="320.7" y="206.5">R15</text>
<text x="320.7" y="206.3">0</text>
<text x="58.2" y="215.2">C32</text>
<text x="128.8" y="213.2">2.2uF</text>
<text x="139.3" y="213.5">C35</text>
<text x="153.5" y="215.2">C30</text>
<text x="232.5" y="213.1">AUDIO2</text>
<text x="320.7" y="213.6">R13</text>
<text x="320.7" y="213.4">0</text>
<text x="320.7" y="210.1">R14</text>
<text x="44.1" y="220.3">10uF</text>
<text x="44.1" y="217">C34</text>
<text x="58.2" y="218.4">100nF</text>
<text x="139.3" y="216.7">10uF</text>
<text x="153.5" y="218.4">100nF</text>
<text x="232.5" y="216.4">PJ-327C-4A</text>
<text x="320.7" y="220.7">R11</text>
<text x="320.7" y="220.4">0</text>
<text x="320.7" y="217.1">R12</text>
<text x="320.7" y="216.9">0</text>
<text x="44.1" y="227.6">C33</text>
<text x="320.7" y="227.5">0</text>
<text x="320.7" y="224.2">R10</text>
<text x="320.7" y="223.9">0</text>
<text x="44.1" y="230.9">10uF</text>
<text x="58.2" y="232.5">100nF</text>
<text x="58.2" y="229.3">C31</text>
<text x="320.7" y="231.2">R19</text>
<text x="382.1" y="228.2">TFT_TOUCH_SPI_2.8IN-ILI9341</text>
<text x="382.1" y="231.4">U12</text>
<text x="230.9" y="236.8">J2.1</text>
<text x="320.7" y="234.5">0</text>
<text x="320.7" y="238.1">0</text>
<text x="320.7" y="234.8">R20</text>
<text x="230.7" y="240.1">RCA-214</text>
</g>
<g font-size="3.2" fill="#00f">
<text x="102.1" y="21.4">1</text>
<text x="112.6" y="21.4">2</text>
<text x="134.9" y="22.9">1</text>
<text x="139.3" y="21.4">1</text>
<text x="149.9" y="21.4">2</text>
<text x="102.1" y="25">3</text>
<text x="102.1" y="28.5">5</text>
<text x="106.5" y="26.4">PA12/SDA.0</text>
<text x="106.5" y="29.9">PA11/SCK.0</text>
<text x="112.6" y="25">4</text>
<text x="112.6" y="28.5">6</text>
<text x="117.1" y="26.4">4</text>
<text x="117.1" y="29.9">6</text>
<text x="134.9" y="26.4">3</text>
<text x="134.9" y="29.9">5</text>
<text x="139.3" y="25">3</text>
<text x="139.3" y="28.5">5</text>
<text x="149.9" y="25">4</text>
<text x="149.9" y="28.5">6</text>
<text x="102.1" y="32">7</text>
<text x="102.1" y="35.6">9</text>
<text x="106.5" y="33.4">PA6/PWM1</text>
<text x="110.6" y="35.6">10</text>
<text x="112.6" y="32">8</text>
<text x="117.1" y="33.4">8</text>
<text x="130.6" y="33.4">TX.3/PA13</text>
<text x="134.9" y="33.4">7</text>
<text x="139.3" y="32">7</text>
<text x="139.3" y="35.6">9</text>
<text x="149.9" y="32">8</text>
<text x="149.9" y="35.6">10</text>
<text x="318.8" y="33.8">1</text>
<text x="322.3" y="35.6">IN</text>
<text x="334.1" y="35.6">OUT</text>
<text x="342.4" y="33.8">5</text>
<text x="100" y="39.1">11</text>
<text x="106.5" y="40.5">PA1/RX.2</text>
<text x="110.6" y="39.1">12</text>
<text x="117.1" y="37">10</text>
<text x="117.1" y="40.5">12</text>
<text x="130.4" y="37">RX.3/PA14</text>
<text x="132.8" y="40.5">11</text>
<text x="134.9" y="37">9</text>
<text x="139.1" y="40.5">PD14</text>
<text x="139.3" y="39.1">11</text>
<text x="149.9" y="39.1">12</text>
<text x="318.8" y="40.9">3</text>
<text x="342.4" y="40.9">4</text>
<text x="100" y="42.6">13</text>
<text x="100" y="46.1">15</text>
<text x="106.5" y="44">PA2/TX.2</text>
<text x="106.5" y="47.6">PA3/CTS.2</text>
<text x="110.6" y="42.6">14</text>
<text x="110.6" y="46.1">16</text>
<text x="117.1" y="44">14</text>
<text x="117.1" y="47.6">16</text>
<text x="132.8" y="44">13</text>
<text x="132.8" y="47.6">15</text>
<text x="139.3" y="42.6">13</text>
<text x="139.3" y="46.1">15</text>
<text x="141.3" y="47.6">PC4</text>
<text x="149.9" y="42.6">14</text>
<text x="149.9" y="46.1">16</text>
<text x="322.3" y="42.6">EN</text>
<text x="334.9" y="42.6">N/C</text>
<text x="100" y="49.7">17</text>
<text x="100" y="53.2">19</text>
<text x="110.6" y="49.7">18</text>
<text x="110.6" y="53.2">20</text>
<text x="126.7" y="51.1">CAN_RX/PC7</text>
<text x="132.8" y="51.1">17</text>
<text x="139.3" y="49.7">17</text>
<text x="139.3" y="53.2">19</text>
<text x="149.9" y="49.7">18</text>
<text x="149.9" y="53.2">20</text>
<text x="100" y="56.7">21</text>
<text x="106.5" y="54.6">PC0/MOSI.0</text>
<text x="106.5" y="58.1">PC1/MISO.0</text>
<text x="110.6" y="56.7">22</text>
<text x="117.1" y="54.6">20</text>
<text x="117.1" y="58.1">22</text>
<text x="130.4" y="58.1">RTS.2/PA2</text>
<text x="132.8" y="54.6">19</text>
<text x="132.8" y="58.1">21</text>
<text x="139.3" y="56.7">21</text>
<text x="149.9" y="56.7">22</text>
<text x="100" y="60.3">23</text>
<text x="100" y="63.8">25</text>
<text x="106.5" y="61.7">CLK</text>
<text x="110.6" y="60.3">24</text>
<text x="110.6" y="63.8">26</text>
<text x="117.1" y="61.7">24</text>
<text x="117.1" y="65.2">26</text>
<text x="130.3" y="61.7">CS0.0/PC3</text>
<text x="132.8" y="61.7">23</text>
<text x="132.8" y="65.2">25</text>
<text x="139.3" y="65.2">PA21</text>
<text x="139.3" y="60.3">23</text>
<text x="139.3" y="63.8">25</text>
<text x="149.9" y="60.3">24</text>
<text x="149.9" y="63.8">26</text>
<text x="100" y="67.3">27</text>
<text x="100" y="70.8">29</text>
<text x="106.5" y="68.7">PA19/SDA.1 SCK.1/PA18</text>
<text x="110.6" y="67.3">28</text>
<text x="110.6" y="70.8">30</text>
<text x="117.1" y="68.7">28</text>
<text x="132.8" y="68.7">27</text>
<text x="139.3" y="67.3">27</text>
<text x="139.3" y="70.8">29</text>
<text x="149.9" y="67.3">28</text>
<text x="149.9" y="70.8">30</text>
<text x="100" y="74.4">31</text>
<text x="100" y="77.9">33</text>
<text x="106.5" y="72.2">PA7</text>
<text x="106.5" y="75.8">PA8</text>
<text x="110.6" y="74.4">32</text>
<text x="110.6" y="77.9">34</text>
<text x="117.1" y="72.2">30</text>
<text x="117.1" y="75.8">32</text>
<text x="130.1" y="75.8">RTS.1/PG8</text>
<text x="132.8" y="72.2">29</text>
<text x="132.8" y="75.8">31</text>
<text x="139.3" y="74.4">31</text>
<text x="139.3" y="77.9">33</text>
<text x="149.9" y="74.4">32</text>
<text x="149.9" y="77.9">34</text>
<text x="318.8" y="74.4">1</text>
<text x="322.3" y="76.1">IN</text>
<text x="334.1" y="76.1">OUT</text>
<text x="342.4" y="74.4">5</text>
<text x="100" y="81.4">35</text>
<text x="106.5" y="79.3">PA9</text>
<text x="106.5" y="82.8">PA10</text>
<text x="110.6" y="81.4">36</text>
<text x="117.1" y="79.3">34</text>
<text x="117.1" y="82.8">36</text>
<text x="130.1" y="82.8">CTS.1/PG9</text>
<text x="132.8" y="79.3">33</text>
<text x="132.8" y="82.8">35</text>
<text x="139.3" y="81.4">35</text>
<text x="149.9" y="81.4">36</text>
<text x="318.8" y="81.4">3</text>
<text x="322.3" y="83.2">EN</text>
<text x="334.9" y="83.2">N/C</text>
<text x="342.4" y="81.4">4</text>
<text x="100" y="84.9">37</text>
<text x="100" y="88.5">39</text>
<text x="106.5" y="86.4">PA20</text>
<text x="110.6" y="84.9">38</text>
<text x="110.6" y="88.5">40</text>
<text x="117.1" y="86.4">38</text>
<text x="117.1" y="89.9">40</text>
<text x="132.1" y="89.9">RX.1/PG7</text>
<text x="132.3" y="86.4">TX.1/PG6</text>
<text x="132.8" y="86.4">37</text>
<text x="132.8" y="89.9">39</text>
<text x="139.3" y="84.9">37</text>
<text x="139.3" y="88.5">39</text>
<text x="149.9" y="84.9">38</text>
<text x="149.9" y="88.5">40</text>
<text x="318.8" y="113.2">1</text>
<text x="342.4" y="113.2">5</text>
<text x="322.3" y="114.9">IN</text>
<text x="334.1" y="114.9">OUT</text>
<text x="318.8" y="120.2">3</text>
<text x="322.3" y="122">EN</text>
<text x="334.9" y="122">N/C</text>
<text x="342.4" y="120.2">4</text>
<text x="373.7" y="153.7">1</text>
<text x="378.2" y="155.2">T_IRQ</text>
<text x="373.7" y="157.3">2</text>
<text x="373.7" y="160.8">3</text>
<text x="378.2" y="158.7">T_DO</text>
<text x="373.7" y="164.3">4</text>
<text x="373.7" y="167.9">5</text>
<text x="378.2" y="162.2">T_DIN</text>
<text x="378.2" y="165.7">T_CS</text>
<text x="373.7" y="171.4">6</text>
<text x="378.2" y="169.3">T_CLK</text>
<text x="378.2" y="172.8">SDO(miso)</text>
<text x="373.7" y="174.9">7</text>
<text x="373.7" y="178.4">8</text>
<text x="378.2" y="176.3">LED</text>
<text x="378.2" y="179.8">SCK</text>
<text x="78.7" y="182">11</text>
<text x="78.7" y="185.5">12</text>
<text x="84.2" y="183.7">FLT</text>
<text x="100.8" y="183.7">DEMP</text>
<text x="111.3" y="182">10</text>
<text x="371.7" y="185.5">10</text>
<text x="373.7" y="182">9</text>
<text x="378.2" y="183.4">SDI(mosi)</text>
<text x="78.7" y="189">13</text>
<text x="84.2" y="187.3">SCK</text>
<text x="84.2" y="190.8">BCK</text>
<text x="371.7" y="189">11</text>
<text x="378.2" y="186.9">DC</text>
<text x="378.2" y="190.4">Reset</text>
<text x="78.7" y="192.5">14</text>
<text x="78.7" y="196.1">15</text>
<text x="84.2" y="194.3">DIN</text>
<text x="84.2" y="197.8">LRCK</text>
<text x="100.8" y="194.3">OUTR</text>
<text x="101.3" y="197.8">OUTL</text>
<text x="111.3" y="196.1">6</text>
<text x="111.3" y="192.5">7</text>
<text x="371.7" y="192.5">12</text>
<text x="371.7" y="196.1">13</text>
<text x="378.2" y="194">CS</text>
<text x="378.2" y="197.5">GND</text>
<text x="78.7" y="199.6">16</text>
<text x="78.7" y="203.1">17</text>
<text x="84.2" y="201.4">FMT</text>
<text x="100.8" y="201.4">VNEG</text>
<text x="111.3" y="203.1">4</text>
<text x="111.3" y="199.6">5</text>
<text x="371.7" y="199.6">14</text>
<text x="378.2" y="201">+3v3</text>
<text x="78.7" y="206.7">18</text>
<text x="84.2" y="204.9">XSMT</text>
<text x="84.2" y="208.4">LDOO</text>
<text x="100.8" y="204.9">CAPM</text>
<text x="220.1" y="205.2" transform="rotate(-90 220.1 205.2)">1</text>
<text x="223.7" y="205.2" transform="rotate(-90 223.7 205.2)">3</text>
<text x="227.2" y="205.2" transform="rotate(-90 227.2 205.2)">4</text>
<text x="230.7" y="205.2" transform="rotate(-90 230.7 205.2)">2</text>
<text x="101.6" y="211.9">CAPP</text>
<text x="111.3" y="210.2">2</text>
<text x="371.7" y="210.2">15</text>
<text x="371.7" y="213.7">16</text>
<text x="378.2" y="211.6">SD_SCK</text>
<text x="378.2" y="215.1">SD_MISO</text>
<text x="371.7" y="217.2">17</text>
<text x="371.7" y="220.8">18</text>
<text x="378.2" y="218.7">SD_MOSI</text>
<text x="378.2" y="222.2">SD_CS</text>
</g>
<g font-size="3.2" fill="#f00">
<text x="106.5" y="22.9">3V3@12</text>
<text x="143.3" y="22.9">5V</text>
<text x="143.3" y="26.4">5V</text>
<text x="106.5" y="51.1">3V3@218</text>
<text x="100.6" y="190.8">AVDD</text>
<text x="111.3" y="189">8</text>
<text x="78.7" y="213.7">20</text>
<text x="84.2" y="215.5">DVDD</text>
<text x="98.6" y="215.5">CPVDD</text>
<text x="111.3" y="213.7">1</text>
</g>
<g font-size="3.2">
<text x="135" y="29.9">GND@1</text>
<text x="106.5" y="37">GND@2</text>
<text x="318.8" y="37.3">2</text>
<text x="322.3" y="39.1">GND</text>
<text x="135" y="44">GND@3</text>
<text x="135" y="54.6">GND@4</text>
<text x="106.5" y="65.2">GND@5</text>
<text x="135" y="72.2">GND@6</text>
<text x="318.8" y="77.9">2</text>
<text x="135" y="79.3">GND@7</text>
<text x="322.3" y="79.7">GND</text>
<text x="106.5" y="89.9">GND@8</text>
<text x="318.8" y="116.7">2</text>
<text x="322.3" y="118.5">GND</text>
<text x="111.3" y="185.5">9</text>
<text x="100.4" y="187.3">AGND</text>
<text x="98.4" y="208.4">CPGND</text>
<text x="111.3" y="206.7">3</text>
<text x="78.7" y="210.2">19</text>
<text x="84.2" y="211.9">DGND</text>
</g>
<g font-size="3.2" fill="#8d2323">
<text x="186.6" y="231.4" transform="rotate(-90 186.6 231.4)">4</text>
<text x="200.7" y="231.4" transform="rotate(-90 200.7 231.4)">3</text>
<text x="214.8" y="231.4" transform="rotate(-90 214.8 231.4)">2</text>
<text x="229" y="231.4" transform="rotate(-90 229 231.4)">1</text>
</g>
</svg>
